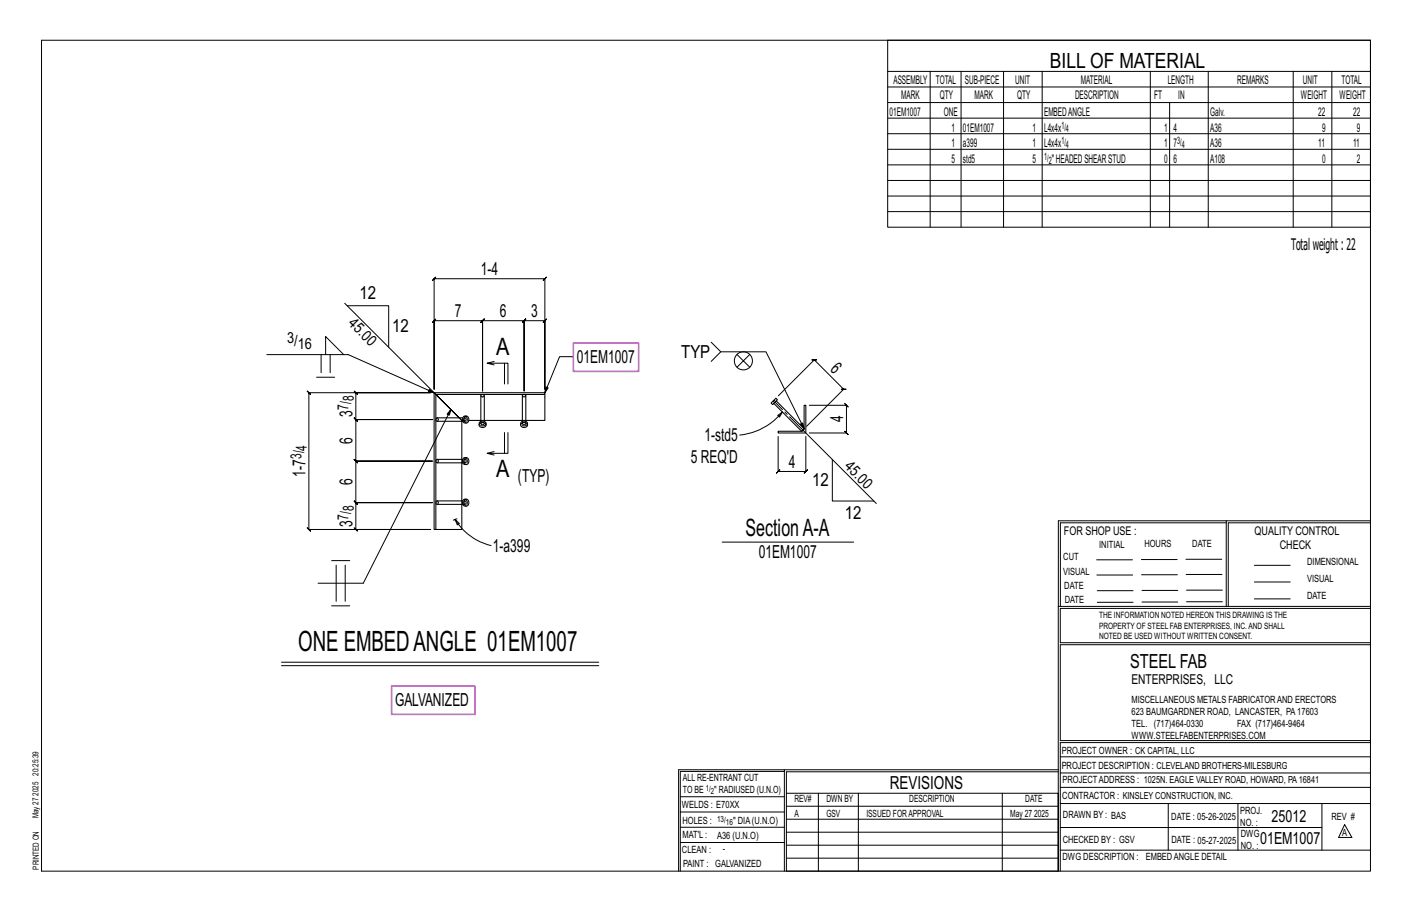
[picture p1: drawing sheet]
<svg xmlns="http://www.w3.org/2000/svg" width="432mm" height="279mm" viewBox="0 0 432 279" stroke-linecap="round" stroke-linejoin="round" font-family="sans-serif">
<g fill="none" stroke="#000" stroke-width=".31">
<path d="M12.7 12.3h406.4v254h-406.4zM271.5 12.3h147.6v57.2h-147.6zM271.5 21.8h147.6M271.5 26.6h147.6M271.5 31.4h147.6M271.5 36.1h147.6M284.5 21.8v47.7M293.9 21.8v47.7M306.9 21.8v47.7M318.7 21.8v47.7M351.8 21.8v47.7M357.7 31.4v38.1"/>
<path d="M369.5 21.8v47.7M395.5 21.8v47.7M407.3 21.8v47.7M271.5 40.9h147.6M271.5 45.6h147.6M271.5 50.4h147.6M271.5 55.2h147.6M271.5 59.9h147.6M271.5 64.7h147.6M105.4 92.7l27.4 27.4M106.2 93.5h12.7v12.7M132.8 85.2l-.5 .5 1-1-.5 .5h33.8l-.5 .5 1-1-.5 .5v33.8v-21l.5-.5-1 1 .5-.5h-6.3l.5-.5-1 1 .5-.5v21.5v-21.5l.5-.5-1 1 .5-.5h-12.7l.5-.5-1 1 .5-.5v21.5v-21.5l.5-.5-1 1 .5-.5h-14.8l.5-.5-1 1 .5-.5v21z"/>
<path d="M81.6 108.4h24.9l26.3 11.7-1.8-.4 .3-.7 1.5 1.1M94 119.6l.5 .5h37.2h-22.9l-.5-.5 1 1-.5-.5v8.2l-.5-.5 1 1-.5-.5h23.4h-23.4l-.5-.5 1 1-.5-.5v12.7l-.5-.5 1 1-.5-.5h23.4h-23.4l-.5-.5 1 1-.5-.5v12.7l-.5-.5 1 1-.5-.5h23.4h-23.4l-.5-.5 1 1-.5-.5v8.2l-.5-.5 1 1-.5-.5h22.9h-37.2l.5 .5-1-1 .5 .5v-41.8l.5 .5zM96.8 115.3h5.5M98.2 108.4v5.5M99.6 108.4v-5.5l5.5 5.5M101 108.4v5.5M151.1 111.6l-2.1-.6h6.3v6.4M151.1 110.5l-2.1 .5M154.3 111v6.4M175.4 109h-4.3l-4.5 11.1 .3-1.8 .7 .3-1 1.5M217.5 104.6l2.9 2.9h13.8l11.7 23.5-1.1-1.4 .7-.3 .4 1.7M220.4 107.5l-2.9 3"/>
<path d="M225.4 108.4l1.9 1.9 2-1.9M225.4 112.3l1.9-2 2 2M137.9 125.2l-1.1 1.4 .6 .3 .5-1.7-26.8 53.1h-13.8M151.1 138l-2.1 .6M154.3 132.2v6.4M155.3 132.2v6.4h-6.3l2.1 .5M237.8 127l1.5-1.1-.9 1.6zM238 133.4v10.7l-.5 .5 1-1-.5 .5h8.4l-.5 .5 1-1-.5 .5v-10.7M238 121l11-11h-.7h1.4h-.7l9 9h-.7h1.4h-.7l-11.4 11.3M239.3 125.9a19.4 19.4 0 0 1-13.1 7.1M245.5 131.5l22.5 22.4M247.5 123.9h11.4l-.5-.5 1 1-.5-.5v8.5l-.5-.5 1 1-.5-.5h-11.4"/>
<path d="M139.2 158.8l1.3 1.2-.6 .5zM139.2 158.8a17.7 17.7 0 0 0 11 8M139.2 158.8l-.6 .2M139.8 158.6l-.6 .2M254.5 140.5v12.7h12.7M375 159.8h-50.7v25.6M375 159.2h-51.3l-.1 107.1M419.1 159.2h-44.1v26.2M419.1 159.8h-43.5v25.6M101.4 171.4h5.5M102.8 172.8v11M105.6 172.8v11"/>
<path d="M220.8 165.7h40.3M335.4 171.1h10.9M335.4 175.8h11M349 171h11M349.1 175.7h11M362.7 171h10.9M362.7 175.6h11M383.6 172.8h11M383.6 177.9h11M101.4 185.2h5.5M323.7 185.4h95.4M335.5 184.1h11"/>
<path d="M335.5 180.6h11M349.2 184h11M349.2 180.5h11M362.9 180.4h10.9M362.9 184h10.9M383.6 183.1h11M419.1 186h-94.9v10.5h94.9M419.1 197.1h-94.9v29.3h94.9v.6h-94.9v39.3M86.1 202.4h97M86.1 203.5h97M239.9 235.8h-31.9v30.5M239.9 235.3h-32.4v31"/>
<path d="M323.6 235.3h-83.7v31M323.6 235.9h-83.1v6.6M324.2 236.3h94.9M324.2 231.4h94.9M208 252.9h31.9M208 257.5h31.9M208 243.6h31.9M208 248.2h31.9M240.5 242.5h83.1v23.8h-83.1zM240.5 258.4h83.1M240.5 254.4h83.1M240.5 250.4h83.1"/>
<path d="M240.5 246.5h83.1M250.3 242.5v23.8M262.5 242.5v23.8M306.5 242.5v23.8M324.2 253h80.1M324.2 245.6h94.9M324.2 259.9h94.9M324.2 240.7h94.9M357.3 245.6v14.3M378.6 245.6v14.3M404.3 245.6v14.3M411.2 252.1l2.2 3.9h-4z"/>
<path d="M240.5 262.3h83.1"/>
<circle cx="227.3" cy="110.3" r="2.77"/>
</g>
<path d="M175.3 104.9h20v8.6h-20zM119.7 209.7h25.5v8.7h-25.5z" fill="none" stroke="#f0f" stroke-width=".5"/>
<g fill="none" stroke="#000" stroke-width=".32">
<path d="M132.8 120.1h33.8v.5h-33.3zM132.8 120.1l.5 .5v41.3h-.5zM133.3 120.6l7.1 7.1zM141.2 128.8v11.6M141.5 127.7h-7.8l-.4 .6 .4 .5h7.8M142.2 127.4a.88 .88 0 0 1 1.1 .2 .88 .88 0 0 1 0 1.2 .78 .78 0 0 1-1.1 .4 .78 .78 0 0 1-.3-1.1zM142.6 127.2a1.07 1.07 0 0 0-1.2 1.1 1.07 1.07 0 0 0 1.2 1M142.6 139.9a1.07 1.07 0 0 0-1.2 1.1 1.07 1.07 0 0 0 1.2 1M143.4 128.5h3.6M146.5 129.9a1.07 1.07 0 0 1 1.1-1.2 1.07 1.07 0 0 1 1 1.2M146.8 129.5a1.04 1.04 0 0 1 1.1-.3 1.04 1.04 0 0 1 .7 1 1.07 1.07 0 0 1-1.2 .5 1.07 1.07 0 0 1-.8-1zM147 128.8v-7.8l.6-.4 .5 .4v7.8"/>
<path d="M148.1 128.5h11.6M159.2 129.9a1.07 1.07 0 0 1 1.1-1.2 1.07 1.07 0 0 1 1 1.2M159.5 129.5a1.04 1.04 0 0 1 1.1-.3 1.04 1.04 0 0 1 .7 1 1.07 1.07 0 0 1-1.2 .5 1.07 1.07 0 0 1-.8-1zM159.7 128.8v-7.8l.6-.4 .5 .4v7.8M166.6 120.6v7.9h-5.8M235.8 123.2l1.5-1.5 .5 .5-1.5 1.5zM236.6 123.3l8.6 8.5 .7-.7M237.4 122.6l8.5 8.5M238 131.8h7.1a.79 .79 0 0 0 .8-.8v-7.1h.5v8.5h-8.4zM141.2 154.2v7.7h-7.9M141.2 141.5v11.6M141.5 140.4h-7.8l-.4 .6 .4 .5h7.8"/>
<path d="M141.5 153.1h-7.8l-.4 .6 .4 .5h7.8M142.2 140.1a.88 .88 0 0 1 1.1 .2 .88 .88 0 0 1 0 1.2 .78 .78 0 0 1-1.1 .4 .78 .78 0 0 1-.3-1.1zM142.2 152.8a.88 .88 0 0 1 1.1 .2 .88 .88 0 0 1 0 1.2 .78 .78 0 0 1-1.1 .4 .78 .78 0 0 1-.3-1.1zM142.6 152.6a1.07 1.07 0 0 0-1.2 1.1 1.07 1.07 0 0 0 1.2 1"/>
</g>
<g fill="none" stroke="#000" stroke-width=".31" stroke-dasharray="2 1.4">
<path d="M133.7 128.8l.3-.5M134 128.3l-.3-.6M140.4 127.7l.8 .8h2.2M141.2 128.8v-.3l-.8-.8M141.5 128.8l.9-.1 .1-.4-.1-.5-.9-.1M142.2 127.2a1.12 1.12 0 0 1 .7 1.1 1.12 1.12 0 0 1-.7 1M142.2 128.8l-.4-.5 .4-.6M142.2 139.9a1.12 1.12 0 0 1 .7 1.1 1.12 1.12 0 0 1-.7 1M147 128.5h1.1M147 129.5l.6-.4 .5 .4M147 128.8l.1 .9 .5 .1 .4-.1 .1-.9M147 121l.6 .3"/>
<path d="M147.6 121.3l.5-.3M148.6 129.5a1.12 1.12 0 0 1-1 .7 1.12 1.12 0 0 1-1.1-.7M159.7 128.5h1.1M159.7 129.5l.6-.4 .5 .4M159.7 128.8l.1 .9 .5 .1 .4-.1 .1-.9M159.7 121l.3 .3h.5M160.5 121.3l.3-.3M161.3 129.5a1.12 1.12 0 0 1-1 .7 1.12 1.12 0 0 1-1.1-.7M236.4 122.6l.5 .5M237.2 122.8l-.5-.5M245.1 131.8h.1M245.9 131.1h.1"/>
<path d="M133.7 141.5l.3-.5M133.7 154.2l.3-.5M134 141l-.3-.6M134 153.7l-.3-.6M141.2 154.2v-1.1M141.2 141.5v-1.1M141.5 141.5l.9-.1 .1-.4-.1-.5-.9-.1M141.5 154.2l.9-.1 .1-.4-.1-.5-.9-.1M142.2 141.5l-.4-.5 .4-.6M142.2 152.6a1.12 1.12 0 0 1 .7 1.1 1.12 1.12 0 0 1-.7 1M142.2 154.2l-.4-.5 .4-.6"/>
</g>
<path d="M245.5 131.5l-8.5-8.6" fill="none" stroke="#000" stroke-width=".31" stroke-dasharray="5.8 1 1 1"/>
<text font-size="8.6" x="91.2" y="199">ONE EMBEDANGLE 01EM1007</text>
<g font-size="7.3">
<text x="151.8" y="108.6">A</text>
<text x="151.8" y="145.8">A</text>
<text x="228" y="164">SectionA-A</text>
</g>
<text font-size="6.4" x="321.1" y="20.7">BILL OF MATERIAL</text>
<text font-size="5.9" x="345.6" y="204.1">STEEL FAB</text>
<g font-size="5.5">
<text x="147" y="84.2">1-4</text>
<text x="109.9" y="91.4">12</text>
<text x="119.9" y="101.6">12</text>
<text x="139.1" y="97">7</text>
<text x="152.9" y="97">6</text>
<text x="162.4" y="97">3</text>
<text x="176.4" y="111">01EM1007</text>
<text x="208.3" y="109.3">TYP</text>
<text x="253.7" y="113.2" transform="rotate(45 253.7 113.2)">6</text>
<text x="107.8" y="127.4" transform="rotate(-90 107.8 127.4)">3</text>
<text x="257.9" y="129.2" transform="rotate(-90 257.9 129.2)">4</text>
<text x="107.8" y="135.6" transform="rotate(-90 107.8 135.6)">6</text>
<text x="215.4" y="134.9">1-std5</text>
<text x="211.2" y="141.4">5 REQ'D</text>
<text x="241.2" y="143.1">4</text>
<text x="93.5" y="145.7" transform="rotate(-90 93.5 145.7)">1-7</text>
<text x="107.8" y="148.3" transform="rotate(-90 107.8 148.3)">6</text>
<text x="158.4" y="147.3">(TYP)</text>
<text x="248.3" y="148.6">12</text>
<text x="107.8" y="161" transform="rotate(-90 107.8 161)">3</text>
<text x="258.3" y="158.8">12</text>
<text x="150.7" y="168.7">1-a399</text>
<text x="232" y="170.7">01EM1007</text>
<text x="120.8" y="215.8">GALVANIZED</text>
<text x="272.2" y="241.1">REVISIONS</text>
</g>
<g font-size="5.1">
<text x="388.9" y="251.3">25012</text>
<text x="385.3" y="258.1">01EM1007</text>
</g>
<text font-size="4.9" x="394.8" y="76.4">Totalweight : 22</text>
<g font-size="4.7">
<text x="106.3" y="99.1" transform="rotate(45 106.3 99.1)">45.0</text>
<text x="87.8" y="104.9">3/</text>
<text x="91.1" y="106.6">16</text>
<text x="106.6" y="125.3" transform="rotate(-90 106.6 125.3)">7/</text>
<text x="108.2" y="122.7" transform="rotate(-90 108.2 122.7)">8</text>
<text x="93.9" y="137.7" transform="rotate(-90 93.9 137.7)">4</text>
<text x="92.2" y="140.3" transform="rotate(-90 92.2 140.3)">3/</text>
<text x="258" y="142.7" transform="rotate(45 258 142.7)">45.0</text>
<text x="106.6" y="158.9" transform="rotate(-90 106.6 158.9)">7/</text>
<text x="108.2" y="156.3" transform="rotate(-90 108.2 156.3)">8</text>
</g>
<text font-size="4.2" x="346" y="209.1">ENTERPRISES, LLC</text>
<g font-size="3.7">
<text x="273.2" y="25.6">ASSEMBLY</text>
<text x="286.2" y="25.6">TOTAL</text>
<text x="295.1" y="25.6">SUB-PIECE</text>
<text x="310.4" y="25.6">UNIT</text>
<text x="330.5" y="25.6">MATERIAL</text>
<text x="357.1" y="25.6">LENGTH</text>
<text x="378.3" y="25.6">REMARKS</text>
<text x="398.4" y="25.6">UNIT</text>
<text x="410.2" y="25.6">TOTAL</text>
<text x="272.1" y="35.5">01EM1007</text>
<text x="275.6" y="30.4">MARK</text>
<text x="287.4" y="30.4">QTY</text>
<text x="288.6" y="35.5">ONE</text>
<text x="298" y="30.4">MARK</text>
<text x="311" y="30.4">QTY</text>
<text x="319.3" y="35.5">EMBEDANGLE</text>
<text x="328.7" y="30.4">DESCRIPTION</text>
<text x="353" y="30.4">FT</text>
<text x="360.3" y="30.4">IN</text>
<text x="370.1" y="35.5">Galv.</text>
<text x="397.8" y="30.4">WEIGHT</text>
<text x="403.2" y="35.5">22</text>
<text x="409.6" y="30.4">WEIGHT</text>
<text x="413.8" y="35.5">22</text>
<text x="290.9" y="40.2">1</text>
<text x="294.5" y="40.2">01EM1007</text>
<text x="315.8" y="40.2">1</text>
<text x="319.3" y="40.2">L4x4x</text>
<text x="356" y="40.2">1</text>
<text x="358.9" y="40.2">4</text>
<text x="370.1" y="40.2">A36</text>
<text x="404.3" y="40.2">9</text>
<text x="415" y="40.2">9</text>
<text x="290.9" y="45">1</text>
<text x="294.5" y="45">a399</text>
<text x="315.8" y="45">1</text>
<text x="319.3" y="45">L4x4x</text>
<text x="356" y="45">1</text>
<text x="358.9" y="45">7</text>
<text x="370.1" y="45">A36</text>
<text x="403.2" y="45">11</text>
<text x="413.8" y="45">11</text>
<text x="290.9" y="49.7">5</text>
<text x="294.5" y="49.7">std5</text>
<text x="315.8" y="49.7">5</text>
<text x="321.6" y="49.7">&quot;HEADEDSHEARSTUD</text>
<text x="356" y="49.7">0</text>
<text x="358.9" y="49.7">6</text>
<text x="370.1" y="49.7">A108</text>
<text x="404.3" y="49.7">0</text>
<text x="415" y="49.7">2</text>
<text x="325.3" y="163.4">FOR SHOP USE :</text>
<text x="383.7" y="163.4">QUALITY CONTROL</text>
<text x="391.4" y="167.8">CHECK</text>
</g>
<g font-size="3.1">
<text x="324.6" y="39.4">1/</text>
<text x="326" y="40.5">4</text>
<text x="324.6" y="44.1">1/</text>
<text x="326" y="45.3">4</text>
<text x="360" y="44.1">3/</text>
<text x="361.4" y="45.3">4</text>
<text x="319.3" y="48.9">1/</text>
<text x="320.7" y="50">2</text>
<text x="336.2" y="167.4">INITIAL</text>
<text x="350" y="167.1">HOURS</text>
<text x="364.6" y="167.2">DATE</text>
<text x="325.2" y="171.3">CUT</text>
<text x="399.8" y="172.8">DIMENSIONAL</text>
<text x="325.1" y="175.8">VISUAL</text>
<text x="399.8" y="177.9">VISUAL</text>
<text x="325.5" y="180">DATE</text>
<text x="325.7" y="184.4">DATE</text>
<text x="399.8" y="183.1">DATE</text>
<text x="346" y="215">MISCELLANEOUS METALS FABRICATORAND ERECTORS</text>
<text x="346" y="218.6">623 BAUMGARDNER ROAD, LANCASTER, PA17603</text>
<text x="346" y="225.8">WWW.STEELFABENTERPRISES.COM</text>
<text x="346" y="222.2">TEL. (717)464-0330</text>
<text x="378.3" y="222.2">FAX (717)464-9464</text>
<text x="324.7" y="230.5">PROJECT OWNER : CK CAPITAL, LLC</text>
<text x="208.8" y="238.8">ALL RE-ENTRANT CUT</text>
<text x="324.7" y="235.1">PROJECT DESCRIPTION : CLEVELAND BROTHERS-MILESBURG</text>
<text x="324.9" y="239.5">PROJECTADDRESS : 1025N. EAGLE VALLEY ROAD, HOWARD, PA16841</text>
<text x="208.8" y="242.5">TO BE</text>
<text x="218.4" y="242.5">&quot; RADIUSED (U.N.O)</text>
<text x="242.9" y="245.3">REV#</text>
<text x="252.7" y="245.3">DWN BY</text>
<text x="278.1" y="245.3">DESCRIPTION</text>
<text x="313.5" y="245.3">DATE</text>
<text x="324.9" y="244.2">CONTRACTOR : KINSLEY CONSTRUCTION, INC.</text>
<text x="208.5" y="247">WELDS : E70XX</text>
<text x="208.7" y="251.7">HOLES :</text>
<text x="224.2" y="251.8">&quot; DIA(U.N.O)</text>
<text x="242.9" y="249.9">A</text>
<text x="252.7" y="249.9">GSV</text>
<text x="264.9" y="249.9">ISSUED FORAPPROVAL</text>
<text x="309" y="249.9">May 27</text>
<text x="316.2" y="249.9">2025</text>
<text x="325.1" y="250">DRAWN BY : BAS</text>
<text x="358.2" y="250.5">DATE : 05-26-2025</text>
<text x="379.3" y="248.9">PROJ.</text>
<text x="407.2" y="250.5">REV #</text>
<text x="208.7" y="256.3">MAT'L :</text>
<text x="219.3" y="256.4">A36 (U.N.O)</text>
<text x="325" y="257.6">CHECKED BY : GSV</text>
<text x="358.3" y="257.7">DATE : 05-27-2025</text>
<text x="379.3" y="252.5">NO. :</text>
<text x="379.5" y="255.9">DWG</text>
<text x="410.5" y="255.5">A</text>
<text x="208.6" y="260.7">CLEAN :</text>
<text x="221.1" y="260.6">-</text>
<text x="324.9" y="262.9">DWG DESCRIPTION :</text>
<text x="350.4" y="263">EMBEDANGLE DETAIL</text>
<text x="379.5" y="259.5">NO. :</text>
<text x="208.9" y="265">PAINT : GALVANIZED</text>
</g>
<g font-size="2.7">
<text x="336.1" y="189">THE INFORMATION NOTED HEREON THIS DRAWING IS THE</text>
<text x="336.1" y="195.4">NOTED BE USED WITHOUT WRITTEN CONSENT.</text>
<text x="336.1" y="192.2">PROPERTY OF STEEL FAB ENTERPRISES, INC.AND SHALL</text>
</g>
<g font-size="2.6">
<text x="215.9" y="241.8">1/</text>
<text x="217.4" y="242.7">2</text>
<text x="219.3" y="251.1">13/</text>
<text x="222" y="252.1">16</text>
</g>
<g font-size="2.5">
<text x="11.7" y="237.1" transform="rotate(-90 11.7 237.1)">20:25:39</text>
<text x="11.8" y="243.3" transform="rotate(-90 11.8 243.3)">2025</text>
<text x="11.8" y="250.1" transform="rotate(-90 11.8 250.1)">May 27</text>
<text x="11.9" y="265.8" transform="rotate(-90 11.9 265.8)">PRINTED ON</text>
</g>
</svg>
